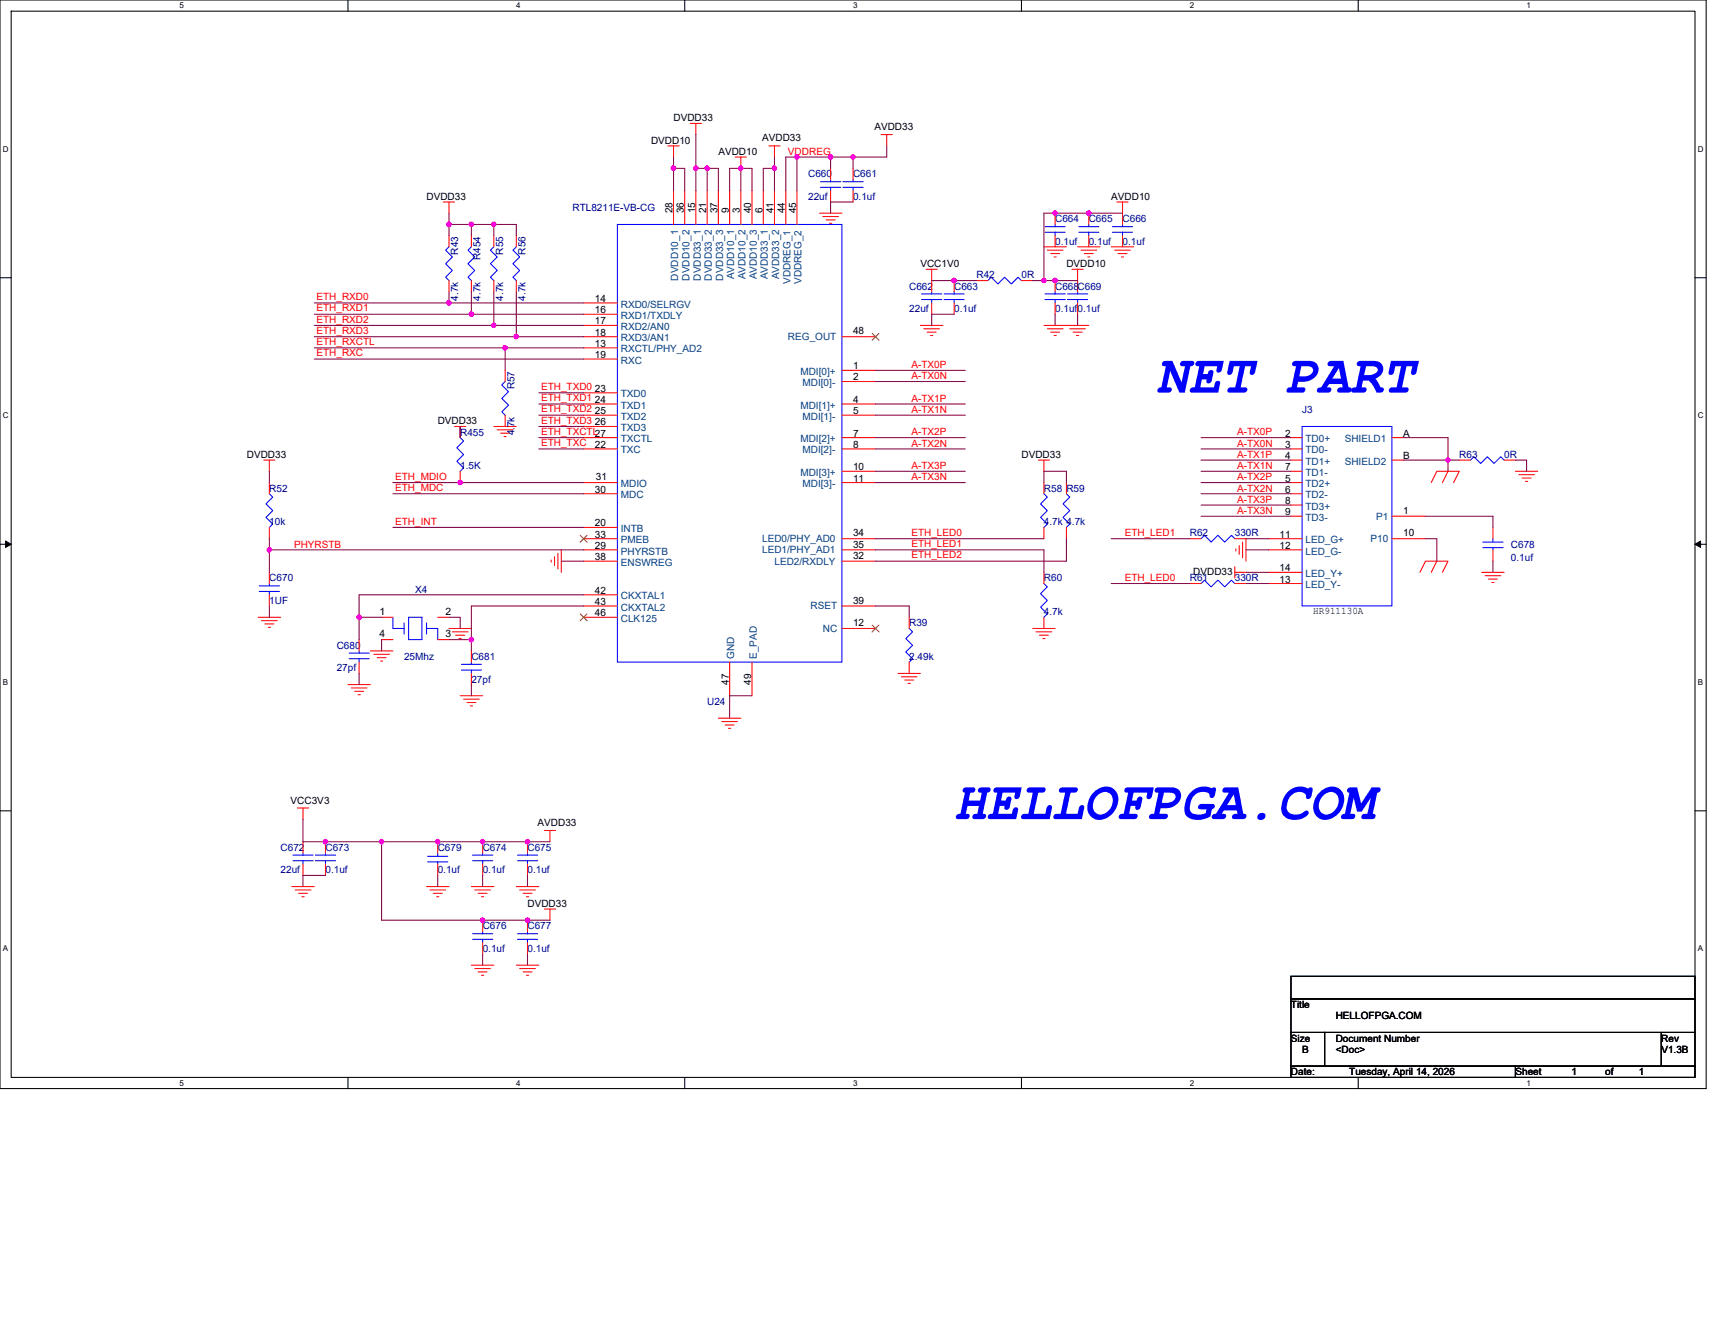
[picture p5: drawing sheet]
<svg xmlns="http://www.w3.org/2000/svg" width="279mm" height="216mm" viewBox="0 0 279 216" stroke-linecap="round" stroke-linejoin="round" font-family="sans-serif">
<path d="M0 0h278v177.4h-278zM1.8 1.8h274.3v173.8h-274.3z" fill="none" stroke="#000" stroke-width=".17"/>
<g fill="#fff">
<path d="M29.3 .2h.7v1.5h-.7z"/>
<path d="M29.3 175.7h.7v1.5h-.7z"/>
</g>
<path d="M56.7 0v1.8M56.7 175.6v1.8" fill="none" stroke="#000" stroke-width=".17"/>
<g fill="#fff">
<path d="M84.1 .2h.7v1.5h-.7z"/>
<path d="M84.1 175.7h.7v1.5h-.7z"/>
</g>
<path d="M111.5 0v1.8M111.5 175.6v1.8" fill="none" stroke="#000" stroke-width=".17"/>
<g fill="#fff">
<path d="M139 .2h.7v1.5h-.7z"/>
<path d="M139 175.7h.7v1.5h-.7z"/>
</g>
<path d="M166.4 0v1.8M166.4 175.6v1.8" fill="none" stroke="#000" stroke-width=".17"/>
<g fill="#fff">
<path d="M193.8 .2h.8v1.5h-.8z"/>
<path d="M193.8 175.7h.8v1.5h-.8z"/>
</g>
<path d="M221.3 0v1.8M221.3 175.6v1.8" fill="none" stroke="#000" stroke-width=".17"/>
<g fill="#fff">
<path d="M248.7 .2h.7v1.5h-.7z"/>
<path d="M248.7 175.7h.7v1.5h-.7z"/>
<path d="M.5 23.5h.9v1.5h-.9z"/>
<path d="M276.6 23.5h1v1.5h-1z"/>
<path d="M.5 67h.9v1.4h-.9z"/>
<path d="M276.6 67h1v1.4h-1z"/>
</g>
<path d="M0 45.3h1.8M276.1 45.3h1.9" fill="none" stroke="#000" stroke-width=".17"/>
<g fill="#fff">
<path d="M.5 110.4h.8v1.5h-.8z"/>
<path d="M276.6 110.4h.9v1.5h-.9z"/>
</g>
<path d="M0 88.7h1.8M276.1 88.7h1.9" fill="none" stroke="#000" stroke-width=".17"/>
<path d="M.9 88.2l.9 .5-.9 .5zM276.1 88.7l1-.5v1z" fill="#000" stroke="#000" stroke-width=".16"/>
<g fill="#fff">
<path d="M.5 153.8h.8v1.5h-.8z"/>
<path d="M276.6 153.8h.9v1.5h-.9z"/>
</g>
<path d="M0 132.1h1.8M276.1 132.1h1.9M210.3 159.1h65.8v3.7h-65.8zM210.3 162.8h65.8v5.4h-65.8zM210.3 168.2h5.5v5.5h-5.5zM210.3 173.7h36.6v1.9h-36.6zM215.8 168.2h54.9v5.5h-54.9zM246.9 173.7h29.2v1.9h-29.2zM270.7 168.2h5.4v5.5h-5.4z" fill="none" stroke="#000" stroke-width=".17"/>
<g fill="none" stroke="#f00" stroke-width=".17">
<path d="M72.2 32.9h1.9M73.2 32.9v1.8M73.2 38.4v1.8M76.8 38.4v1.8M80.5 38.4v1.8M84.1 38.4v1.8M108.8 23.8h1.8M109.7 23.8v1.8M109.7 31.1v5.5M111.5 31.1v5.5M112.5 20.1h1.8M113.4 20.1v1.8"/>
<path d="M113.4 31.1v5.5M115.2 31.1v5.5M117 31.1v5.5M118.9 31.1v5.5M119.8 25.6h1.8M120.7 25.6v1.8M120.7 31.1v5.5M122.5 31.1v5.5M124.4 31.1v5.5M125.3 23.8h1.8M126.2 23.8v1.8M126.2 31.1v5.5"/>
<path d="M128 31.1v5.5M129.8 31.1v5.5M133.5 34.7h3.7M134 35.3h2.6M134.6 35.8h1.5M135.1 36.4h.4M135.3 27.4v1.9M135.3 31.1v1.8M139 27.4v1.9M139 31.1v1.8M143.6 21.9h1.8M144.5 21.9v1.9"/>
<path d="M171.9 34.7v1.9M171.9 38.4v1.8M177.4 34.7v1.9M177.4 38.4v1.8M181.9 32.9h1.9M182.9 32.9v3.7M182.9 38.4v1.8M73.2 45.7v1.8M76.8 45.7v1.8M80.5 45.7v1.8M84.1 45.7v1.8M95.1 49.4h5.5"/>
<path d="M95.1 51.2h5.5M95.1 53h5.5M95.1 54.9h5.5M95.1 56.7h5.5M95.1 58.5h5.5M137.2 54.9h5.4M149.9 53h3.7M150.5 53.6h2.6M150.9 43.9h1.8M151 54.1h1.5M151.6 54.7h.4M151.8 49.4v1.8"/>
<path d="M151.8 43.9v3.6M155.4 45.7v1.8M155.4 49.4v1.8M159.1 45.7h1.8M166.4 45.7h1.8M170.1 40.2h3.6M170.1 53h7.3M170.6 40.8h2.6M170.6 53.6h2.6M171.2 41.3h1.4M171.2 54.1h1.4M171.7 41.9h.4"/>
<path d="M171.7 54.7h.4M171.9 45.7v1.8M171.9 49.4v1.8M174.3 53.6h2.5M174.6 43.9h1.9M174.8 54.1h1.5M175.4 54.7h.3M175.6 43.9v3.6M175.6 49.4v1.8M175.6 40.2h3.6M176.1 40.8h2.6M176.7 41.3h1.4"/>
<path d="M177.2 41.9h.4M181 40.2h3.7M181.6 40.8h2.6M182.1 41.3h1.5M182.7 41.9h.3M43 75h1.8M43.9 75v1.8M43.9 78.6v1.9M74.1 69.5h1.8M75 76.8v1.8M75 69.5v1.8zM80.5 69.5h3.6"/>
<path d="M81 70h2.6M81.6 70.6h1.4M82.1 71.1h.4M82.3 67.6v1.9M82.3 60.3v1.9M95.1 64h5.5M95.1 65.8h5.5M95.1 67.6h5.5M95.1 69.5h5.5M95.1 71.3h5.5M95.1 73.2h5.5M95.1 78.6h5.5"/>
<path d="M137.2 60.3h5.4M137.2 62.2h5.4M137.2 65.8h5.4M137.2 67.6h5.4M137.2 71.3h5.4M137.2 73.2h5.4M137.2 76.8h5.4M137.2 78.6h5.4M169.2 75h1.8M170.1 75v1.8M170.1 78.6v1.9M173.7 78.6v1.9"/>
<path d="M210.3 71.3h1.8M210.3 73.2h1.8M210.3 75h1.8M210.3 76.8h1.8M210.3 78.6h1.8M226.8 71.3h1.8M226.8 75h1.8M233.2 78.6l.9-1.8h3.6l-.9 1.8M235.9 76.8l-.9 1.8M237.7 75h1.9M245 75h1.9M246.9 76.8h3.6"/>
<path d="M247.4 77.3h2.6M248 77.9h1.4M248.5 78.4h.4M43.9 93.3v1.8M43.9 96.9v1.8M43.9 85.9v1.9M89.8 91.2v.4M90.3 90.7v1.5M90.9 90.1v2.6M91.4 89.6v3.7M95.1 80.5h5.5M95.1 85.9h5.5"/>
<path d="M95.1 87.8h5.5M95.1 89.6h5.5M95.1 91.4h5.5M95.1 96.9h5.5M95.1 98.7h5.5M137.2 87.8h5.4M137.2 89.6h5.4M137.2 91.4h5.4M137.2 98.7h5.4M170.1 85.9v1.9M170.1 93.3v1.8M173.7 85.9v1.9"/>
<path d="M193.8 87.8h1.9M193.8 95.1h1.9M201.2 87.8h1.8v3.6M201.2 93.3h1.8M201.2 92.4v1.8M201.2 95.1h1.8M201.3 89.4v.4M201.9 88.9v1.4M202.4 88.3v2.6M206.7 87.8h5.4M206.7 89.6h5.4M206.7 95.1h5.4"/>
<path d="M206.7 93.3h5.4M210.3 80.5h1.8M210.3 82.3h1.8M210.3 84.1h1.8M226.8 84.1h5.4M226.8 87.8h5.4M231.3 93.3l.9-1.9h3.7l-.9 1.9M234.1 91.4l-.9 1.9M241.4 93.3h3.6M241.9 93.8h2.6M242.5 94.4h1.4M243 94.9h.4"/>
<path d="M243.2 89.6v1.8M243.2 85.9v1.9M42.1 100.6h3.6M42.6 101.1h2.6M43.2 101.7h1.4M43.7 102.2h.4M56.7 111.5h3.6M57.2 112.1h2.6M57.8 112.6h1.4M58.3 113.2h.4M58.5 104.2v1.9M58.5 107.9v1.8"/>
<path d="M60.3 106.1h3.7M60.9 106.6h2.6M61.4 107.2h1.5M62 107.7h.4M62.2 100.6h1.8M62.2 104.2h1.8M71.3 100.6h1.9M71.3 104.2h1.9M73.2 102.4h3.6M73.7 103h2.5M74.2 103.5h1.5M74.8 104.1h.4"/>
<path d="M75 113.4h3.6M75.5 113.9h2.6M76.1 114.5h1.4M76.6 115h.4M76.8 106.1v1.8M76.8 109.7v1.8M95.1 100.6h5.5M117 117h3.7M117.6 117.6h2.5M118.1 118.1h1.5M118.7 118.7h.3M118.9 107.9v5.5"/>
<path d="M122.5 107.9v5.5M137.2 102.4h5.4M146.3 109.7h3.6M146.9 110.3h2.5M147.4 110.8h1.5M147.9 111.4h.4M148.1 100.6v1.8M148.1 107.9v1.8M168.2 102.4h3.7M168.8 103h2.5M169.3 103.5h1.5M169.9 104.1h.3"/>
<path d="M170.1 100.6v1.8M48.5 131.7h1.8M49.4 131.7v1.8M49.4 137.2v1.8M53 137.2v1.8M71.3 137.2v1.8M78.6 137.2v1.8M85.9 137.2v1.8M88.7 135.3h1.8M89.6 135.3v1.9M47.5 144.5h3.7M48.1 145h2.6"/>
<path d="M48.6 145.6h1.5M49.2 146.1h.4M49.4 140.8v1.8M53 140.8v1.8M69.5 144.5h3.7M70 145h2.6M70.6 145.6h1.5M71.1 146.1h.4M71.3 140.8v1.8M76.8 144.5h3.7M76.8 157.3h3.7M77.3 145h2.6"/>
<path d="M77.3 157.8h2.6M77.9 145.6h1.5M77.9 158.4h1.5M78.4 146.1h.4M78.4 158.9h.4M78.6 140.8v1.8M78.6 149.9v1.9M78.6 153.6v1.8M84.1 144.5h3.7M84.1 157.3h3.7M84.7 145h2.5M84.7 157.8h2.5"/>
<path d="M85.2 145.6h1.5M85.2 158.4h1.5M85.8 146.1h.3M85.8 158.9h.3M85.9 149.9v1.9M85.9 153.6v1.8M85.9 140.8v1.8M88.7 148.1h1.8M89.6 148.1v1.8"/>
</g>
<g fill="none" stroke="#00f" stroke-width=".17">
<path d="M100.6 36.6h36.6v71.3h-36.6zM133.7 30.5h3.3M133.7 29.6h3.3M135.3 29.3v.3M135.3 30.5v.6M137.3 30.5h3.3M137.3 29.6h3.3M139 29.3v.3M139 30.5v.6M170.2 37.8h3.3M170.2 36.9h3.3M171.9 36.6v.3"/>
<path d="M171.9 37.8v.6M175.7 37.8h3.3M175.7 36.9h3.3M177.4 36.6v.3M177.4 37.8v.6M181.2 37.8h3.3M181.2 36.9h3.3M182.9 36.6v.3M182.9 37.8v.6M73.2 40.2l-.6 .6 1.1 1.1-1.1 1.1 1.1 1.1-1.1 1.1 .6 .5M76.8 40.2l-.6 .6 1.1 1.1-1.1 1.1 1.1 1.1-1.1 1.1 .6 .5M80.5 40.2l-.6 .6 1.1 1.1-1.1 1.1 1.1 1.1-1.1 1.1 .6 .5"/>
<path d="M84.1 40.2l-.5 .6 1.1 1.1-1.1 1.1 1.1 1.1-1.1 1.1 .5 .5M150.1 48.8h3.3M150.1 47.9h3.3M151.8 47.5v.4M151.8 48.8v.6M153.8 48.8h3.3M153.8 47.9h3.3M155.4 47.5v.4M155.4 48.8v.6M160.9 45.7l.6-.5 1.1 1.1 1.1-1.1 1.1 1.1 1.1-1.1 .5 .5M170.2 48.8h3.3M170.2 47.9h3.3"/>
<path d="M171.9 47.5v.4M171.9 48.8v.6M173.9 48.8h3.3M173.9 47.9h3.3M175.6 47.5v.4M175.6 48.8v.6M75 71.3l.5 .6-1.1 1.1 1.1 1.1-1.1 1.1 1.1 1-.5 .6M82.3 62.2l-.6 .5 1.1 1.1-1.1 1.1 1.1 1.1-1.1 1.1 .6 .5M212.1 69.5h14.7v29.2h-14.7zM239.6 75l.5-.6 1.1 1.1 1.1-1.1 1.1 1.1 1.1-1.1 .5 .6M42.2 96.4h3.3M42.2 95.5h3.3"/>
<path d="M43.9 95.1v.4M43.9 96.4v.5M43.9 80.5l.5 .5-1.1 1.1 1.1 1.1-1.1 1.1 1.1 1.1-.5 .5M170.1 80.5l.5 .5-1.1 1.1 1.1 1.1-1.1 1.1 1.1 1.1-.5 .5M170.1 95.1l.5 .5-1.1 1.1 1.1 1.1-1.1 1.1 1.1 1.1-.5 .6M173.7 80.5l.6 .5-1.1 1.1 1.1 1.1-1.1 1.1 1.1 1.1-.6 .5M195.7 87.8l.5-.6 1.1 1.1 1.1-1.1 1.1 1.1 1.1-1.1 .6 .6M195.7 95.1l.5-.6 1.1 1.1 1.1-1.1 1.1 1.1 1.1-1.1 .6 .6M241.6 88.3h3.3M241.6 89.2h3.3M243.2 89.2v.4M243.2 87.8v.5"/>
<path d="M56.9 107.3h3.3M56.9 106.4h3.3M58.5 106.1v.3M58.5 107.3v.6M64 100.6v1.8h1.8M65.8 101.5v1.8M66.6 100.6h2.1v3.6h-2.1zM69.5 102.4h1.8v1.8M69.5 101.5v1.8M75.2 109.2h3.2M75.2 108.2h3.2M76.8 107.9v.3"/>
<path d="M76.8 109.2v.5M148.1 102.4l.6 .6-1.1 1.1 1.1 1.1-1.1 1 1.1 1.1-.6 .6M47.7 139.3h3.3M49.4 139v.3M51.4 139.3h3.3M53 139v.3M69.7 139.5h3.3M71.3 139v.5M77 139.3h3.3M78.6 139v.3M84.3 139.3h3.3M85.9 139v.3"/>
<path d="M47.7 140.3h3.3M49.4 140.3v.5M51.4 140.3h3.3M53 140.3v.5M69.7 140.4h3.3M71.3 140.4v.4M77 140.3h3.3M77 153.1h3.3M77 152.1h3.3M78.6 140.3v.5M78.6 151.8v.3M78.6 153.1v.5"/>
<path d="M84.3 153.1h3.3M84.3 152.1h3.3M84.3 140.3h3.3M85.9 151.8v.3M85.9 153.1v.5M85.9 140.3v.5"/>
</g>
<path d="M142.1 54.3l1.1 1.1M143.2 54.3l-1.1 1.1M94.5 87.2l1.2 1.1M95.6 87.2l-1.1 1.1M94.5 100l1.2 1.2M95.6 100l-1.1 1.2M142.1 101.9l1.1 1.1M143.2 101.9l-1.1 1.1" fill="none" stroke="#804000" stroke-width=".16"/>
<g fill="none" stroke="#800040" stroke-width=".17">
<path d="M73.2 34.7v1.9M73.2 36.6h3.6M73.2 36.6v1.8M76.8 36.6v1.8M76.8 36.6h3.7M80.5 36.6v1.8M80.5 36.6h3.6v1.8M109.7 25.6v1.8M109.7 27.4v3.7M109.7 27.4h1.8v3.7M113.4 21.9v5.5M113.4 27.4v3.7"/>
<path d="M113.4 27.4h1.8M115.2 27.4h1.8v3.7M115.2 27.4v3.7M120.7 27.4h-1.8v3.7M120.7 27.4v3.7M120.7 27.4h1.8v3.7M126.2 25.6v1.8M126.2 27.4h-1.8v3.7M126.2 27.4v3.7M129.8 25.6h-1.8v5.5M129.8 25.6v5.5M129.8 25.6h5.5"/>
<path d="M135.3 25.6v1.8M135.3 25.6h3.7M139 25.6v1.8M139 32.9h-3.7v1.8M144.5 23.8v1.8h-5.5M182.9 34.7h-12.8v11M51.2 56.7h31.1M51.2 54.9h32.9M51.2 51.2h25.6M51.2 58.5h43.9M51.2 53h29.3M51.2 49.4h22"/>
<path d="M73.2 49.4h21.9M73.2 47.5v1.9M76.8 51.2h18.3M76.8 47.5v3.7M80.5 53h14.6M80.5 47.5v5.5M82.3 56.7h12.8M82.3 56.7v3.6M84.1 54.9h11M84.1 47.5v7.4M151.8 45.7h7.3M155.4 51.2h-3.6v1.8"/>
<path d="M168.2 45.7h1.9M170.1 45.7h5.5M171.9 51.2v1.8M175.6 51.2v1.8M43.9 76.8v1.8M64 78.6h31.1M75 69.5v1.8M87.8 64h7.3M87.8 65.8h7.3M87.8 67.6h7.3M87.8 71.3h7.3M87.8 73.2h7.3"/>
<path d="M87.8 69.5h7.3M142.6 60.3h14.7M142.6 62.2h14.7M142.6 65.8h14.7M142.6 67.6h14.7M142.6 71.3h14.7M142.6 73.2h14.7M142.6 78.6h14.7M142.6 76.8h14.7M170.1 78.6v-1.8h3.6v1.8M195.7 71.3h14.6M195.7 73.2h14.6"/>
<path d="M195.7 75h14.6M195.7 78.6h14.6M195.7 76.8h14.6M228.6 71.3h7.3v3.7M228.6 75h7.3M235.9 75h1.8M235.9 75v1.8M246.9 75h1.8v1.8M43.9 89.6h51.2M43.9 87.8v1.8M43.9 98.7v1.9M43.9 89.6v3.7"/>
<path d="M64 80.5h31.1M64 85.9h31.1M91.4 91.4h3.7M95.1 96.9h-36.6v3.7M95.1 98.7h-18.3v5.5M142.6 87.8h27.5M142.6 89.6h27.5v3.7M142.6 98.7h5.5v1.9M173.7 87.8v3.6h-31.1M181 87.8h12.8M181 95.1h12.8M195.7 80.5h14.6"/>
<path d="M195.7 82.3h14.6M195.7 84.1h14.6M203 87.8h3.7M203 89.6h3.7M203 93.3h3.7M203 95.1h3.7M232.2 84.1h11v1.8M232.2 87.8h1.9v3.6M243.2 91.4v1.9M58.5 109.7v1.8M58.5 100.6v3.6M58.5 100.6h3.7"/>
<path d="M62.2 104.2v1.9M73.2 104.2h3.6M73.2 100.6h1.8v1.8M76.8 104.2v1.9M76.8 111.5v1.9M122.5 113.4h-3.6v3.6M49.4 133.5v3.7h12.8M62.2 137.2v12.7h27.4M89.6 137.2h-27.4M53 142.6h-3.6v1.9M71.3 142.6v1.9M78.6 142.6v1.9"/>
<path d="M78.6 155.4v1.9M85.9 142.6v1.9M85.9 155.4v1.9"/>
</g>
<g fill="#f0f" stroke="#f0f" stroke-width=".17">
<circle cx="113.4" cy="27.4" r=".36"/>
<circle cx="135.3" cy="25.6" r=".35"/>
<circle cx="129.8" cy="25.6" r=".35"/>
<circle cx="139" cy="25.6" r=".35"/>
<circle cx="109.7" cy="27.4" r=".36"/>
<circle cx="115.2" cy="27.4" r=".36"/>
<circle cx="120.7" cy="27.4" r=".36"/>
<circle cx="126.2" cy="27.4" r=".36"/>
<circle cx="170.1" cy="45.7" r=".36"/>
<circle cx="177.4" cy="34.7" r=".36"/>
<circle cx="171.9" cy="34.7" r=".35"/>
<circle cx="73.1" cy="36.6" r=".36"/>
<circle cx="80.4" cy="36.6" r=".36"/>
<circle cx="76.8" cy="36.6" r=".36"/>
<circle cx="155.4" cy="45.7" r=".36"/>
<circle cx="171.9" cy="45.7" r=".36"/>
<circle cx="73.1" cy="49.4" r=".36"/>
<circle cx="76.8" cy="51.2" r=".36"/>
<circle cx="80.4" cy="53" r=".35"/>
<circle cx="84.1" cy="54.8" r=".36"/>
<circle cx="82.3" cy="56.7" r=".36"/>
<circle cx="235.9" cy="75" r=".35"/>
<circle cx="75" cy="78.6" r=".35"/>
<circle cx="43.9" cy="89.6" r=".35"/>
<circle cx="58.5" cy="100.6" r=".36"/>
<circle cx="76.8" cy="104.2" r=".36"/>
<circle cx="53" cy="137.1" r=".36"/>
<circle cx="71.3" cy="137.1" r=".36"/>
<circle cx="62.1" cy="137.1" r=".36"/>
<circle cx="78.6" cy="137.1" r=".36"/>
<circle cx="85.9" cy="137.1" r=".36"/>
<circle cx="78.6" cy="149.9" r=".36"/>
<circle cx="85.9" cy="149.9" r=".36"/>
</g>
<g font-size="8.8" fill="#00f">
<text x="188.4" y="64">NET PART</text>
<text x="155.4" y="133.5">HELLOFPGA.COM</text>
</g>
<g font-size="1.7">
<text x="61.8" y="100.2">1</text>
<text x="72.6" y="100.2">2</text>
<text x="61.8" y="103.8">4</text>
<text x="72.6" y="103.8">3</text>
</g>
<g font-size="1.6">
<text x="106.1" y="23.4">DVDD10</text>
<text x="109.7" y="19.8">DVDD33</text>
<text x="124.2" y="23.1">AVDD33</text>
<text x="142.5" y="21.2">AVDD33</text>
<text x="117" y="25.3">AVDD10</text>
<text x="69.5" y="32.6">DVDD33</text>
<text x="109.6" y="34.7" transform="rotate(-90 109.6 34.7)">28</text>
<text x="111.4" y="34.7" transform="rotate(-90 111.4 34.7)">36</text>
<text x="113.2" y="34.7" transform="rotate(-90 113.2 34.7)">15</text>
<text x="115.1" y="34.7" transform="rotate(-90 115.1 34.7)">21</text>
<text x="116.9" y="34.7" transform="rotate(-90 116.9 34.7)">37</text>
<text x="118.7" y="34.7" transform="rotate(-90 118.7 34.7)">9</text>
<text x="120.5" y="34.7" transform="rotate(-90 120.5 34.7)">3</text>
<text x="122.4" y="34.7" transform="rotate(-90 122.4 34.7)">40</text>
<text x="124.2" y="34.7" transform="rotate(-90 124.2 34.7)">6</text>
<text x="126" y="34.7" transform="rotate(-90 126 34.7)">41</text>
<text x="127.9" y="34.7" transform="rotate(-90 127.9 34.7)">44</text>
<text x="129.7" y="34.7" transform="rotate(-90 129.7 34.7)">45</text>
<text x="181" y="32.6">AVDD10</text>
<text x="149.9" y="43.5">VCC1V0</text>
<text x="173.7" y="43.5">DVDD10</text>
<text x="96.9" y="49.2">14</text>
<text x="96.9" y="51">16</text>
<text x="96.9" y="52.9">17</text>
<text x="96.9" y="54.7">18</text>
<text x="96.9" y="56.5">13</text>
<text x="96.9" y="58.4">19</text>
<text x="139" y="54.5">48</text>
<text x="96.9" y="63.8">23</text>
<text x="96.9" y="65.7">24</text>
<text x="139" y="62">2</text>
<text x="139" y="60.2">1</text>
<text x="139" y="65.7">4</text>
<text x="71.3" y="69.1">DVDD33</text>
<text x="96.9" y="67.5">25</text>
<text x="96.9" y="69.3">26</text>
<text x="139" y="67.5">5</text>
<text x="139" y="71.1">7</text>
<text x="209.4" y="71.1">2</text>
<text x="228.6" y="71.1">A</text>
<text x="40.2" y="74.6">DVDD33</text>
<text x="96.9" y="73">22</text>
<text x="139" y="73">8</text>
<text x="139" y="76.6">10</text>
<text x="166.4" y="74.6">DVDD33</text>
<text x="209.4" y="73">3</text>
<text x="209.4" y="74.8">4</text>
<text x="209.4" y="76.6">7</text>
<text x="228.6" y="74.8">B</text>
<text x="96.9" y="80.3">30</text>
<text x="97.1" y="78.3">31</text>
<text x="139" y="78.5">11</text>
<text x="209.4" y="80.3">6</text>
<text x="209.4" y="82.1">8</text>
<text x="209.4" y="83.9">9</text>
<text x="209.4" y="78.5">5</text>
<text x="228.6" y="83.8">1</text>
<text x="96.9" y="85.8">20</text>
<text x="96.9" y="87.6">33</text>
<text x="96.9" y="89.4">29</text>
<text x="139" y="87.4">34</text>
<text x="139" y="89.3">35</text>
<text x="208.5" y="87.6">11</text>
<text x="208.5" y="89.4">12</text>
<text x="228.6" y="87.4">10</text>
<text x="96.9" y="91.3">38</text>
<text x="139" y="91.1">32</text>
<text x="194.4" y="93.6">DVDD33</text>
<text x="208.5" y="94.9">13</text>
<text x="208.5" y="93.1">14</text>
<text x="96.9" y="96.8">42</text>
<text x="96.9" y="98.6">43</text>
<text x="96.9" y="100.4">46</text>
<text x="139" y="98.4">39</text>
<text x="214" y="100">HR911130A</text>
<text x="139" y="102.1">12</text>
<text x="118.7" y="111.5" transform="rotate(-90 118.7 111.5)">47</text>
<text x="122.4" y="111.5" transform="rotate(-90 122.4 111.5)">49</text>
<text x="47.3" y="131">VCC3V3</text>
<text x="87.6" y="134.6">AVDD33</text>
<text x="85.9" y="147.8">DVDD33</text>
<text x="210.3" y="164.2">Title</text>
<text x="217.6" y="166.1">HELLOFPGA.COM</text>
<text x="210.3" y="169.7">Size</text>
<text x="212.1" y="171.6">B</text>
<text x="217.6" y="169.7">Document Number</text>
<text x="217.6" y="171.6">&lt;Doc&gt;</text>
<text x="270.7" y="169.7">Rev</text>
<text x="270.7" y="171.6">V1.3B</text>
<text x="210.3" y="175.2">Date:</text>
<text x="219.8" y="175.2">Tuesday, April 14, 2026</text>
<text x="246.9" y="175.2">Sheet</text>
<text x="256" y="175.2">1</text>
<text x="261.5" y="175.2">of</text>
<text x="267" y="175.2">1</text>
</g>
<g font-size="1.6" fill="#f00">
<text x="128.4" y="25.2">VDDREG</text>
<text x="51.6" y="48.9">ETH_RXD0</text>
<text x="51.6" y="50.7">ETH_RXD1</text>
<text x="51.6" y="52.6">ETH_RXD2</text>
<text x="51.6" y="54.4">ETH_RXD3</text>
<text x="51.6" y="56.2">ETH_RXCTL</text>
<text x="51.6" y="58">ETH_RXC</text>
<text x="148.5" y="60">A-TX0P</text>
<text x="88.1" y="63.5">ETH_TXD0</text>
<text x="88.1" y="65.4">ETH_TXD1</text>
<text x="148.5" y="61.8">A-TX0N</text>
<text x="148.5" y="65.5">A-TX1P</text>
<text x="88.1" y="67.2">ETH_TXD2</text>
<text x="88.1" y="69">ETH_TXD3</text>
<text x="88.1" y="70.8">ETH_TXCTL27</text>
<text x="148.5" y="67.3">A-TX1N</text>
<text x="148.5" y="71">A-TX2P</text>
<text x="201.5" y="71">A-TX0P</text>
<text x="88.1" y="72.7">ETH_TXC</text>
<text x="148.5" y="72.8">A-TX2N</text>
<text x="148.5" y="76.4">A-TX3P</text>
<text x="201.5" y="72.8">A-TX0N</text>
<text x="201.5" y="74.6">A-TX1P</text>
<text x="201.5" y="76.4">A-TX1N</text>
<text x="64.4" y="78.2">ETH_MDIO</text>
<text x="64.4" y="80">ETH_MDC</text>
<text x="148.5" y="78.3">A-TX3N</text>
<text x="201.5" y="78.3">A-TX2P</text>
<text x="201.5" y="80.1">A-TX2N</text>
<text x="201.5" y="81.9">A-TX3P</text>
<text x="201.5" y="83.8">A-TX3N</text>
<text x="47.9" y="89.2">PHYRSTB</text>
<text x="64.4" y="85.5">ETH_INT</text>
<text x="148.5" y="87.3">ETH_LED0</text>
<text x="148.5" y="89.1">ETH_LED1</text>
<text x="183.2" y="87.3">ETH_LED1</text>
<text x="148.5" y="91">ETH_LED2</text>
<text x="183.2" y="94.6">ETH_LED0</text>
</g>
<g font-size="1.6" fill="#000080">
<text x="131.7" y="28.9">C660</text>
<text x="139" y="28.9">C661</text>
<text x="93.3" y="34.4">RTL8211E-VB-CG</text>
<text x="131.7" y="32.6">22uf</text>
<text x="139" y="32.6">0.1uf</text>
<text x="74.7" y="41.5" transform="rotate(-90 74.7 41.5)">R43</text>
<text x="82" y="41.5" transform="rotate(-90 82 41.5)">R55</text>
<text x="85.6" y="41.5" transform="rotate(-90 85.6 41.5)">R56</text>
<text x="171.9" y="36.2">C664</text>
<text x="171.9" y="39.9">0.1uf</text>
<text x="177.4" y="36.2">C665</text>
<text x="177.4" y="39.9">0.1uf</text>
<text x="182.9" y="36.2">C666</text>
<text x="182.9" y="39.9">0.1uf</text>
<text x="78.3" y="42.4" transform="rotate(-90 78.3 42.4)">R454</text>
<text x="148.1" y="47.2">C662</text>
<text x="155.4" y="47.2">C663</text>
<text x="159.1" y="45.4">R42</text>
<text x="166.4" y="45.4">0R</text>
<text x="171.9" y="47.2">C668C669</text>
<text x="74.7" y="49" transform="rotate(-90 74.7 49)">4.7k</text>
<text x="78.3" y="49" transform="rotate(-90 78.3 49)">4.7k</text>
<text x="82" y="49" transform="rotate(-90 82 49)">4.7k</text>
<text x="85.6" y="49" transform="rotate(-90 85.6 49)">4.7k</text>
<text x="148.1" y="50.8">22uf</text>
<text x="155.4" y="50.8">0.1uf</text>
<text x="171.9" y="50.8">0.1uf0.1uf</text>
<text x="83.8" y="63.5" transform="rotate(-90 83.8 63.5)">R57</text>
<text x="75" y="71">R455</text>
<text x="83.8" y="71" transform="rotate(-90 83.8 71)">4.7k</text>
<text x="212.1" y="67.3">J3</text>
<text x="75" y="76.5">1.5K</text>
<text x="237.7" y="74.6">R63</text>
<text x="245" y="74.6">0R</text>
<text x="43.9" y="80.1">R52</text>
<text x="170.1" y="80.1">R58 R59</text>
<text x="43.9" y="85.6">10k</text>
<text x="170.1" y="85.6">4.7k 4.7k</text>
<text x="193.8" y="87.4">R62</text>
<text x="201.2" y="87.4">330R</text>
<text x="246.1" y="89.3">C678</text>
<text x="43.9" y="94.7">C670</text>
<text x="170.1" y="94.7">R60</text>
<text x="193.8" y="94.7">R61</text>
<text x="201.2" y="94.7">330R</text>
<text x="246.1" y="91.4">0.1uf</text>
<text x="43.9" y="98.4">1UF</text>
<text x="67.6" y="96.6">X4</text>
<text x="170.1" y="100.2">4.7k</text>
<text x="54.9" y="105.7">C680</text>
<text x="65.8" y="107.5">25Mhz</text>
<text x="76.8" y="107.5">C681</text>
<text x="148.1" y="102.1">R39</text>
<text x="148.1" y="107.5">2.49k</text>
<text x="54.9" y="109.4">27pf</text>
<text x="76.8" y="111.2">27pf</text>
<text x="115.2" y="114.9">U24</text>
<text x="45.7" y="138.6">C672</text>
<text x="45.7" y="142.3">22uf</text>
<text x="53" y="138.6">C673</text>
<text x="53" y="142.3">0.1uf</text>
<text x="71.3" y="138.6">C679</text>
<text x="71.3" y="142.3">0.1uf</text>
<text x="78.6" y="138.6">C674</text>
<text x="78.6" y="142.3">0.1uf</text>
<text x="85.9" y="138.6">C675</text>
<text x="85.9" y="142.3">0.1uf</text>
<text x="78.6" y="151.4">C676</text>
<text x="78.6" y="155.1">0.1uf</text>
<text x="85.9" y="151.4">C677</text>
<text x="85.9" y="155.1">0.1uf</text>
</g>
<g font-size="1.6" fill="#004080">
<text x="110.5" y="45.7" transform="rotate(-90 110.5 45.7)">DVDD10_1</text>
<text x="112.3" y="45.7" transform="rotate(-90 112.3 45.7)">DVDD10_2</text>
<text x="114.2" y="45.7" transform="rotate(-90 114.2 45.7)">DVDD33_1</text>
<text x="116" y="45.7" transform="rotate(-90 116 45.7)">DVDD33_2</text>
<text x="117.8" y="45.7" transform="rotate(-90 117.8 45.7)">DVDD33_3</text>
<text x="119.6" y="45.5" transform="rotate(-90 119.6 45.5)">AVDD10_1</text>
<text x="121.5" y="45.5" transform="rotate(-90 121.5 45.5)">AVDD10_2</text>
<text x="123.3" y="45.5" transform="rotate(-90 123.3 45.5)">AVDD10_3</text>
<text x="125.1" y="45.5" transform="rotate(-90 125.1 45.5)">AVDD33_1</text>
<text x="127" y="45.5" transform="rotate(-90 127 45.5)">AVDD33_2</text>
<text x="128.8" y="46.3" transform="rotate(-90 128.8 46.3)">VDDREG_1</text>
<text x="130.6" y="46.3" transform="rotate(-90 130.6 46.3)">VDDREG_2</text>
<text x="101.1" y="50.1">RXD0/SELRGV</text>
<text x="101.1" y="51.9">RXD1/TXDLY</text>
<text x="101.1" y="53.8">RXD2/AN0</text>
<text x="101.1" y="55.6">RXD3/AN1</text>
<text x="101.1" y="57.4">RXCTL/PHY_AD2</text>
<text x="101.1" y="59.3">RXC</text>
<text x="128.4" y="55.4">REG_OUT</text>
<text x="101.1" y="64.7">TXD0</text>
<text x="130.4" y="61.1">MDI[0]+</text>
<text x="130.7" y="62.9">MDI[0]-</text>
<text x="101.1" y="66.6">TXD1</text>
<text x="101.1" y="68.4">TXD2</text>
<text x="101.1" y="70.2">TXD3</text>
<text x="130.4" y="66.6">MDI[1]+</text>
<text x="130.7" y="68.4">MDI[1]-</text>
<text x="101.1" y="72.1">TXCTL</text>
<text x="101.1" y="73.9">TXC</text>
<text x="130.4" y="72.1">MDI[2]+</text>
<text x="130.4" y="77.6">MDI[3]+</text>
<text x="130.7" y="73.9">MDI[2]-</text>
<text x="212.7" y="72.1">TD0+</text>
<text x="212.7" y="73.9">TD0-</text>
<text x="212.7" y="75.7">TD1+</text>
<text x="212.7" y="77.6">TD1-</text>
<text x="219.1" y="72.1">SHIELD1</text>
<text x="219.1" y="75.7">SHIELD2</text>
<text x="101.1" y="79.4">MDIO</text>
<text x="101.1" y="81.2">MDC</text>
<text x="130.7" y="79.4">MDI[3]-</text>
<text x="212.7" y="81.2">TD2-</text>
<text x="212.7" y="83">TD3+</text>
<text x="212.7" y="79.4">TD2+</text>
<text x="101.1" y="86.7">INTB</text>
<text x="101.1" y="88.5">PMEB</text>
<text x="124.2" y="88.3">LED0/PHY_AD0</text>
<text x="212.7" y="84.9">TD3-</text>
<text x="212.7" y="88.5">LED_G+</text>
<text x="223.3" y="88.3">P10</text>
<text x="224.2" y="84.7">P1</text>
<text x="101.1" y="90.4">PHYRSTB</text>
<text x="101.1" y="92.2">ENSWREG</text>
<text x="124.2" y="90.2">LED1/PHY_AD1</text>
<text x="126.2" y="92">LED2/RXDLY</text>
<text x="212.7" y="90.4">LED_G-</text>
<text x="212.7" y="95.8">LED_Y-</text>
<text x="212.7" y="94">LED_Y+</text>
<text x="101.1" y="97.7">CKXTAL1</text>
<text x="101.1" y="99.5">CKXTAL2</text>
<text x="101.1" y="101.3">CLK125</text>
<text x="132" y="99.3">RSET</text>
<text x="119.6" y="107.3" transform="rotate(-90 119.6 107.3)">GND</text>
<text x="123.3" y="107.3" transform="rotate(-90 123.3 107.3)">E_PAD</text>
<text x="134" y="103">NC</text>
</g>
<g font-size="1.3">
<text x="29.3" y="1.4">5</text>
<text x="84.1" y="1.4">4</text>
<text x="139" y="1.4">3</text>
<text x="193.8" y="1.4">2</text>
<text x="248.7" y="1.4">1</text>
<text x=".5" y="24.7">D</text>
<text x="276.6" y="24.7">D</text>
<text x=".5" y="68.2">C</text>
<text x="276.6" y="68.2">C</text>
<text x=".5" y="111.6">B</text>
<text x="276.6" y="111.6">B</text>
<text x=".5" y="155">A</text>
<text x="276.6" y="155">A</text>
<text x="29.3" y="176.9">5</text>
<text x="84.1" y="176.9">4</text>
<text x="139" y="176.9">3</text>
<text x="193.8" y="176.9">2</text>
<text x="248.7" y="176.9">1</text>
</g>
</svg>
